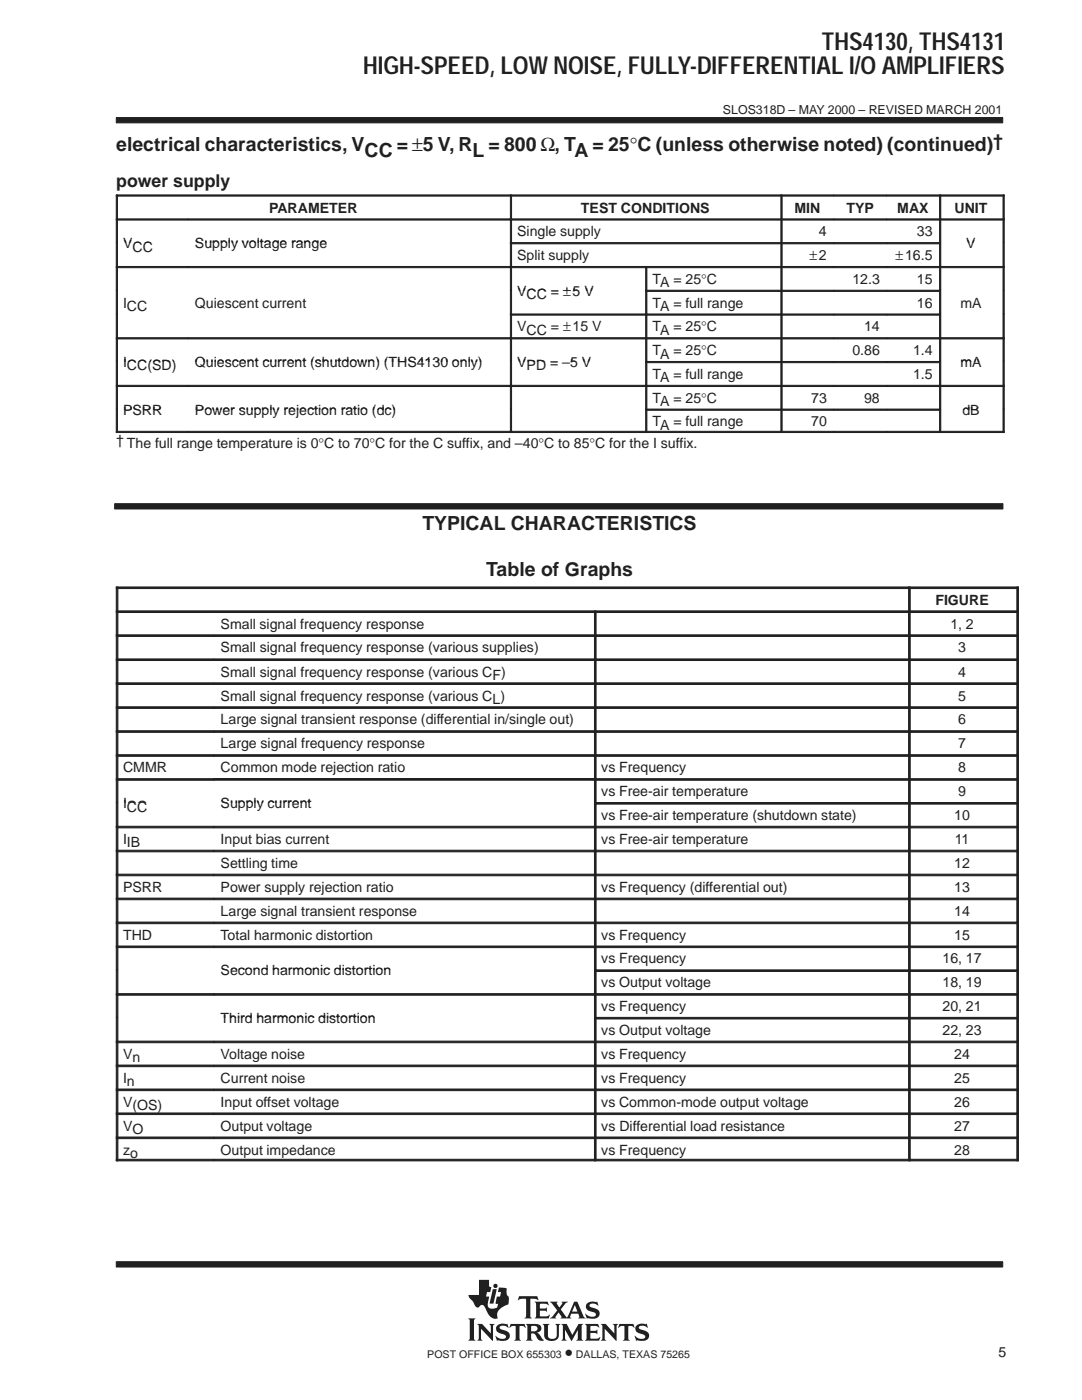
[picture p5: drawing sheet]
<svg xmlns="http://www.w3.org/2000/svg" width="216mm" height="279mm" viewBox="0 0 216 279" stroke-linecap="round" stroke-linejoin="round" font-family="sans-serif">
<g fill="#231f20" stroke="#231f20" stroke-width=".2">
<path d="M23.2 23.5h176.9v1h-176.9z" fill-rule="evenodd"/>
<path d="M23.2 251.8h176.9v1.1h-176.9z" fill-rule="evenodd"/>
</g>
<g fill="#231f20">
<path d="M98.3 257.3h.8l-.6 2.9h-.8z"/>
<path d="M104.9 264.2h1.9a.9 .9 0 0 1 1 .4 .9 .9 0 0 1 0 1.1l-.7 .2 .5 .4 .9 1.2a1.2 1.2 0 0 1-1.6-1l-.3-.3-.6-.1v1l.3 .5h-1.4l.3-.6v-2.3z" fill-rule="evenodd"/>
<path d="M109.7 259.8h1.6l-.2 .3 .5 .8 .6-.8-.1-.3h1.2l-.4 .3-1 1.2 1.2 1.6 1.5-3.1h.6l1.2 2.9 .4 .4-1.4-.1a.22 .22 0 0 0 .2-.1 .22 .22 0 0 0 0-.3l-.2-.4h-1.4l-.2 .7 .2 .2h-2.2l.2-.3-.5-.9-.7 .9 .2 .3h-1.3l.6-.4 .9-1.2z" fill-rule="evenodd"/>
<path d="M127 264.6a1.74 1.74 0 0 1 1.6-.4l.3 .1 .1-.1 .3 .8h-.1a1.2 1.2 0 0 0-1.7-.1 1.47 1.47 0 0 0 1.3 .7 1.03 1.03 0 0 1 .7 1.2 1.03 1.03 0 0 1-1.2 .8l-1.1-.1-.2 .1-.4-1 .9 .5 .9 .1a.45 .45 0 0 0 .4-.6 .45 .45 0 0 0-.6-.3l-.2-.1a1.11 1.11 0 0 1-1.2-1.4z" fill-rule="evenodd"/>
<path d="M123.6 264.2h2.8l.2 .8-.6-.4h-.5l-.1 .2v2.4l.3 .4h-1.4l.3-.4v-2.4l-.1-.2h-.5l-.7 .4z" fill-rule="evenodd"/>
<path d="M116.7 264.2h2.6l.2 .8-.6-.4-1.1 .1v.9h1.1l.3-.2v.9l-.4-.3h-1v1.1l1.3 .1 .7-.4-.3 .8h-2.8l.3-.4v-2.6z" fill-rule="evenodd"/>
<path d="M119.9 264.2h1l1.7 1.9v-1.5l-.3-.4h1l-.3 .4v3l-2.3-2.4v2l.3 .4h-1.1l.3-.4v-2.6z" fill-rule="evenodd"/>
<path d="M112 264.2h1.1l1.1 2.2 1.2-2.2h1l-.3 .4v2.6l.3 .4h-1.4l.3-.4v-1.8l-1.3 2.2-1.3-2.2v1.7l.4 .5h-1.1l.3-.6v-2.3z" fill-rule="evenodd"/>
<path d="M99.2 264.6a1.71 1.71 0 0 1 1.7-.4l.2 .1 .1-.1 .3 .8-.6-.3-.8-.1a.41 .41 0 0 0-.4 .5 .41 .41 0 0 0 .5 .3 1.29 1.29 0 0 1 1.5 1.4 1.08 1.08 0 0 1-1.2 .8l-1.1-.1-.2 .1-.4-1 .8 .5 .5 .1 .6-.1 .3-.2a.72 .72 0 0 0-.9-.7 .99 .99 0 0 1-1-.5 .99 .99 0 0 1 .1-1.1z" fill-rule="evenodd"/>
<path d="M101.9 264.2h2.8l.2 .8-.7-.4h-.4l-.1 .2v2.4l.3 .4h-1.4l.3-.4v-2.4l-.1-.2h-.5l-.7 .4z" fill-rule="evenodd"/>
<path d="M108.3 264.2h1.3l-.3 .4v2a.65 .65 0 0 0 .7 .6h.6l.4-.4 .1-2.1-.3-.5h1l-.3 .4v1.8a1.54 1.54 0 0 1-2.4 1l-.5-.7v-2.1z" fill-rule="evenodd"/>
<path d="M95.2 264.2h1l1.7 1.9v-1.5l-.3-.4h1.1l-.3 .4v3l-2.4-2.4v2l.3 .4h-1.1l.3-.6v-2.3z" fill-rule="evenodd"/>
<path d="M93.4 263.1h1.5l-.3 .4v3.7l.3 .4h-1.5l.3-.4v-3.7z" fill-rule="evenodd"/>
<path d="M103.6 258.7h3.6l.2 .8-.4-.3-1.2 .1v3.5l.3 .3h-1.4l.2-.2 .1-.3v-3.2l-.1-.2h-.8l-.7 .3z" fill-rule="evenodd"/>
<path d="M106.7 259.8h2.6l.1 .7-.5-.3-1.2 .1v.8h1.1l.3-.2v.9l-.4-.2h-1v1l.2 .1h1.2l.5-.3h.1l-.2 .7h-2.8l.3-.5v-2.3z" fill-rule="evenodd"/>
<path d="M117.1 260.2a2.08 2.08 0 0 1 1.9-.3l.2-.2 .1 .9a1.22 1.22 0 0 0-1.7-.1 .82 .82 0 0 0 .9 .6 1.06 1.06 0 0 1 1.2 1.1 1.06 1.06 0 0 1-1.2 1l-1.2-.1-.2 .1-.3-1 .8 .5 .8 .1a.46 .46 0 0 0 .5-.5 .46 .46 0 0 0-.5-.4l-.2-.1a1.11 1.11 0 0 1-1.2-1.5z" fill-rule="evenodd"/>
<path d="M95.6 255.4h2v1.3l.4 .2-.2 1h-.6l-.2 .9h.6l-.3 1.2 .1 .7a.9 .9 0 0 0 1.2 .4l.6-.1 .2-.8-.5-.1 .2-1.3h.7l.2-.9h-.7l.3-1 1.5 .2v1.1l.2 .4 .2 .2v.7a.81 .81 0 0 1-.6 1 2.73 2.73 0 0 0-1.7 1.7l.1 .9h-.1a1.81 1.81 0 0 1-2.1-1.5l-.3-.6a.7 .7 0 0 0-.6-.6 .7 .7 0 0 0-.7 .5 1.12 1.12 0 0 1-1.1-1l-.7-.8-.2-.7h2.1z" fill-rule="evenodd"/>
<circle cx="98.9" cy="256.6" r=".43"/>
</g>
<g fill="#fff">
<path d="M114.7 260.4l.5 1.4h-1z"/>
<path d="M106 264.7l.6-.1a.56 .56 0 0 1 .6 .5 .56 .56 0 0 1-.6 .6h-.6z" fill-rule="evenodd"/>
</g>
<g fill="#231f20" stroke="#231f20" stroke-width=".2">
<path d="M23.2 38.9h.2v4.8h-.2z" fill-rule="evenodd"/>
<path d="M23.2 38.9h78.6v.2h-78.6z" fill-rule="evenodd"/>
<path d="M101.8 38.9h.3v4.8h-.3z" fill-rule="evenodd"/>
<path d="M101.8 38.9h54v.2h-54z" fill-rule="evenodd"/>
<path d="M155.8 38.9h.3v4.8h-.3z" fill-rule="evenodd"/>
<path d="M155.8 38.9h10.6v.2h-10.6z" fill-rule="evenodd"/>
<path d="M166.4 38.9h10.5v.2h-10.5z" fill-rule="evenodd"/>
<path d="M176.9 38.9h10.6v.2h-10.6z" fill-rule="evenodd"/>
<path d="M187.5 38.9h.2v4.8h-.2z" fill-rule="evenodd"/>
<path d="M200.1 38.9h.3v4.8h-.3z" fill-rule="evenodd"/>
<path d="M187.5 38.9h12.9v.2h-12.9z" fill-rule="evenodd"/>
<path d="M23.2 43.7h.2v4.7h-.2z" fill-rule="evenodd"/>
<path d="M23.2 43.7h14.3v.2h-14.3z" fill-rule="evenodd"/>
<path d="M37.5 43.7h64.3v.2h-64.3z" fill-rule="evenodd"/>
<path d="M101.8 43.7h.3v4.7h-.3z" fill-rule="evenodd"/>
<path d="M101.8 43.7h54v.2h-54z" fill-rule="evenodd"/>
<path d="M155.8 43.7h.3v4.7h-.3z" fill-rule="evenodd"/>
<path d="M155.8 43.7h10.6v.2h-10.6z" fill-rule="evenodd"/>
<path d="M166.4 43.7h10.5v.2h-10.5z" fill-rule="evenodd"/>
<path d="M176.9 43.7h10.6v.2h-10.6z" fill-rule="evenodd"/>
<path d="M187.5 43.7h.2v4.7h-.2z" fill-rule="evenodd"/>
<path d="M200.1 43.7h.3v4.7h-.3z" fill-rule="evenodd"/>
<path d="M187.5 43.7h12.9v.2h-12.9z" fill-rule="evenodd"/>
<path d="M23.2 48.4h.2v4.8h-.2z" fill-rule="evenodd"/>
<path d="M101.8 48.4h.3v4.8h-.3z" fill-rule="evenodd"/>
<path d="M101.8 48.4h54v.3h-54z" fill-rule="evenodd"/>
<path d="M155.8 48.4h.3v4.8h-.3z" fill-rule="evenodd"/>
<path d="M155.8 48.4h10.6v.3h-10.6z" fill-rule="evenodd"/>
<path d="M166.4 48.4h10.5v.3h-10.5z" fill-rule="evenodd"/>
<path d="M176.9 48.4h10.6v.3h-10.6z" fill-rule="evenodd"/>
<path d="M187.5 48.4h.2v4.8h-.2z" fill-rule="evenodd"/>
<path d="M200.1 48.4h.3v4.8h-.3z" fill-rule="evenodd"/>
<path d="M23.2 53.2h.2v4.7h-.2z" fill-rule="evenodd"/>
<path d="M23.2 53.2h14.3v.2h-14.3z" fill-rule="evenodd"/>
<path d="M37.5 53.2h64.3v.2h-64.3z" fill-rule="evenodd"/>
<path d="M101.8 53.2h.3v4.7h-.3z" fill-rule="evenodd"/>
<path d="M101.8 53.2h27v.2h-27z" fill-rule="evenodd"/>
<path d="M128.8 53.2h.3v4.7h-.3z" fill-rule="evenodd"/>
<path d="M128.8 53.2h27v.2h-27z" fill-rule="evenodd"/>
<path d="M155.8 53.2h.3v4.7h-.3z" fill-rule="evenodd"/>
<path d="M155.8 53.2h10.6v.2h-10.6z" fill-rule="evenodd"/>
<path d="M166.4 53.2h10.5v.2h-10.5z" fill-rule="evenodd"/>
<path d="M176.9 53.2h10.6v.2h-10.6z" fill-rule="evenodd"/>
<path d="M187.5 53.2h.2v4.7h-.2z" fill-rule="evenodd"/>
<path d="M200.1 53.2h.3v4.7h-.3z" fill-rule="evenodd"/>
<path d="M187.5 53.2h12.9v.2h-12.9z" fill-rule="evenodd"/>
<path d="M23.2 57.9h.2v4.7h-.2z" fill-rule="evenodd"/>
<path d="M101.8 57.9h.3v4.7h-.3z" fill-rule="evenodd"/>
<path d="M128.8 57.9h.3v4.7h-.3z" fill-rule="evenodd"/>
<path d="M128.8 57.9h27v.3h-27z" fill-rule="evenodd"/>
<path d="M155.8 57.9h.3v4.7h-.3z" fill-rule="evenodd"/>
<path d="M155.8 57.9h10.6v.3h-10.6z" fill-rule="evenodd"/>
<path d="M166.4 57.9h10.5v.3h-10.5z" fill-rule="evenodd"/>
<path d="M176.9 57.9h10.6v.3h-10.6z" fill-rule="evenodd"/>
<path d="M187.5 57.9h.2v4.7h-.2z" fill-rule="evenodd"/>
<path d="M200.1 57.9h.3v4.7h-.3z" fill-rule="evenodd"/>
<path d="M23.2 62.7h.2v4.7h-.2z" fill-rule="evenodd"/>
<path d="M101.8 62.7h.3v4.7h-.3z" fill-rule="evenodd"/>
<path d="M101.8 62.7h27v.2h-27z" fill-rule="evenodd"/>
<path d="M128.8 62.7h.3v4.7h-.3z" fill-rule="evenodd"/>
<path d="M128.8 62.7h27v.2h-27z" fill-rule="evenodd"/>
<path d="M155.8 62.7h.3v4.7h-.3z" fill-rule="evenodd"/>
<path d="M155.8 62.7h10.6v.2h-10.6z" fill-rule="evenodd"/>
<path d="M166.4 62.7h10.5v.2h-10.5z" fill-rule="evenodd"/>
<path d="M176.9 62.7h10.6v.2h-10.6z" fill-rule="evenodd"/>
<path d="M187.5 62.7h.2v4.7h-.2z" fill-rule="evenodd"/>
<path d="M200.1 62.7h.3v4.7h-.3z" fill-rule="evenodd"/>
<path d="M23.2 67.4h.2v4.7h-.2z" fill-rule="evenodd"/>
<path d="M23.2 67.4h14.3v.2h-14.3z" fill-rule="evenodd"/>
<path d="M37.5 67.4h64.3v.2h-64.3z" fill-rule="evenodd"/>
<path d="M101.8 67.4h.3v4.7h-.3z" fill-rule="evenodd"/>
<path d="M101.8 67.4h27v.2h-27z" fill-rule="evenodd"/>
<path d="M128.8 67.4h.3v4.7h-.3z" fill-rule="evenodd"/>
<path d="M128.8 67.4h27v.2h-27z" fill-rule="evenodd"/>
<path d="M155.8 67.4h.3v4.7h-.3z" fill-rule="evenodd"/>
<path d="M155.8 67.4h10.6v.2h-10.6z" fill-rule="evenodd"/>
<path d="M166.4 67.4h10.5v.2h-10.5z" fill-rule="evenodd"/>
<path d="M176.9 67.4h10.6v.2h-10.6z" fill-rule="evenodd"/>
<path d="M187.5 67.4h.2v4.7h-.2z" fill-rule="evenodd"/>
<path d="M200.1 67.4h.3v4.7h-.3z" fill-rule="evenodd"/>
<path d="M187.5 67.4h12.9v.2h-12.9z" fill-rule="evenodd"/>
<path d="M23.2 72.1h.2v4.8h-.2z" fill-rule="evenodd"/>
<path d="M101.8 72.1h.3v4.8h-.3z" fill-rule="evenodd"/>
<path d="M128.8 72.1h.3v4.8h-.3z" fill-rule="evenodd"/>
<path d="M128.8 72.1h27v.3h-27z" fill-rule="evenodd"/>
<path d="M155.8 72.1h.3v4.8h-.3z" fill-rule="evenodd"/>
<path d="M155.8 72.1h10.6v.3h-10.6z" fill-rule="evenodd"/>
<path d="M166.4 72.1h10.5v.3h-10.5z" fill-rule="evenodd"/>
<path d="M176.9 72.1h10.6v.3h-10.6z" fill-rule="evenodd"/>
<path d="M187.5 72.1h.2v4.8h-.2z" fill-rule="evenodd"/>
<path d="M200.1 72.1h.3v4.8h-.3z" fill-rule="evenodd"/>
<path d="M23.2 76.9h.2v4.7h-.2z" fill-rule="evenodd"/>
<path d="M23.2 76.9h14.3v.2h-14.3z" fill-rule="evenodd"/>
<path d="M37.5 76.9h64.3v.2h-64.3z" fill-rule="evenodd"/>
<path d="M101.8 76.9h.3v4.7h-.3z" fill-rule="evenodd"/>
<path d="M101.8 76.9h27v.2h-27z" fill-rule="evenodd"/>
<path d="M128.8 76.9h.3v4.7h-.3z" fill-rule="evenodd"/>
<path d="M128.8 76.9h27v.2h-27z" fill-rule="evenodd"/>
<path d="M155.8 76.9h.3v4.7h-.3z" fill-rule="evenodd"/>
<path d="M155.8 76.9h10.6v.2h-10.6z" fill-rule="evenodd"/>
<path d="M166.4 76.9h10.5v.2h-10.5z" fill-rule="evenodd"/>
<path d="M176.9 76.9h10.6v.2h-10.6z" fill-rule="evenodd"/>
<path d="M187.5 76.9h.2v4.7h-.2z" fill-rule="evenodd"/>
<path d="M200.1 76.9h.3v4.7h-.3z" fill-rule="evenodd"/>
<path d="M187.5 76.9h12.9v.2h-12.9z" fill-rule="evenodd"/>
<path d="M23.2 81.6h.2v4.7h-.2z" fill-rule="evenodd"/>
<path d="M23.2 86.1h14.3v.2h-14.3z" fill-rule="evenodd"/>
<path d="M37.5 86.1h64.3v.2h-64.3z" fill-rule="evenodd"/>
<path d="M101.8 81.6h.3v4.7h-.3z" fill-rule="evenodd"/>
<path d="M101.8 86.1h27v.2h-27z" fill-rule="evenodd"/>
<path d="M128.8 81.6h.3v4.7h-.3z" fill-rule="evenodd"/>
<path d="M128.8 81.6h27v.3h-27z" fill-rule="evenodd"/>
<path d="M128.8 86.1h27v.2h-27z" fill-rule="evenodd"/>
<path d="M155.8 81.6h.3v4.7h-.3z" fill-rule="evenodd"/>
<path d="M155.8 81.6h10.6v.3h-10.6z" fill-rule="evenodd"/>
<path d="M155.8 86.1h10.6v.2h-10.6z" fill-rule="evenodd"/>
<path d="M166.4 81.6h10.5v.3h-10.5z" fill-rule="evenodd"/>
<path d="M166.4 86.1h10.5v.2h-10.5z" fill-rule="evenodd"/>
<path d="M176.9 81.6h10.6v.3h-10.6z" fill-rule="evenodd"/>
<path d="M176.9 86.1h10.6v.2h-10.6z" fill-rule="evenodd"/>
<path d="M187.5 81.6h.2v4.7h-.2z" fill-rule="evenodd"/>
<path d="M200.1 81.6h.3v4.7h-.3z" fill-rule="evenodd"/>
<path d="M187.5 86.1h12.9v.2h-12.9z" fill-rule="evenodd"/>
<path d="M22.9 100.5h177.2v1.1h-177.2z" fill-rule="evenodd"/>
<path d="M23.2 117.1h.3v4.8h-.3z" fill-rule="evenodd"/>
<path d="M23.2 117.1h158.1v.4h-158.1z" fill-rule="evenodd"/>
<path d="M181.3 117.1h.3v4.8h-.3z" fill-rule="evenodd"/>
<path d="M202.9 117.1h.3v4.8h-.3z" fill-rule="evenodd"/>
<path d="M181.3 117.1h21.9v.4h-21.9z" fill-rule="evenodd"/>
<path d="M23.2 121.9h.3v4.8h-.3z" fill-rule="evenodd"/>
<path d="M23.2 121.9h19.4v.3h-19.4z" fill-rule="evenodd"/>
<path d="M42.7 121.9h75.9v.3h-75.9z" fill-rule="evenodd"/>
<path d="M118.6 121.9h.3v4.8h-.3z" fill-rule="evenodd"/>
<path d="M118.6 121.9h62.7v.3h-62.7z" fill-rule="evenodd"/>
<path d="M202.9 121.9h.3v4.8h-.3z" fill-rule="evenodd"/>
<path d="M181.3 121.9h21.9v.3h-21.9z" fill-rule="evenodd"/>
<path d="M23.2 126.7h.3v4.8h-.3z" fill-rule="evenodd"/>
<path d="M23.2 126.7h19.4v.3h-19.4z" fill-rule="evenodd"/>
<path d="M42.7 126.7h75.9v.3h-75.9z" fill-rule="evenodd"/>
<path d="M118.6 126.7h.3v4.8h-.3z" fill-rule="evenodd"/>
<path d="M118.6 126.7h62.7v.3h-62.7z" fill-rule="evenodd"/>
<path d="M181.3 126.7h.3v4.8h-.3z" fill-rule="evenodd"/>
<path d="M202.9 126.7h.3v4.8h-.3z" fill-rule="evenodd"/>
<path d="M181.3 126.7h21.9v.3h-21.9z" fill-rule="evenodd"/>
<path d="M23.2 131.5h.3v4.8h-.3z" fill-rule="evenodd"/>
<path d="M23.2 131.5h19.4v.3h-19.4z" fill-rule="evenodd"/>
<path d="M42.7 131.5h75.9v.3h-75.9z" fill-rule="evenodd"/>
<path d="M118.6 131.5h.3v4.8h-.3z" fill-rule="evenodd"/>
<path d="M118.6 131.5h62.7v.3h-62.7z" fill-rule="evenodd"/>
<path d="M181.3 131.5h.3v4.8h-.3z" fill-rule="evenodd"/>
<path d="M202.9 131.5h.3v4.8h-.3z" fill-rule="evenodd"/>
<path d="M181.3 131.5h21.9v.3h-21.9z" fill-rule="evenodd"/>
<path d="M23.2 136.3h.3v4.7h-.3z" fill-rule="evenodd"/>
<path d="M23.2 136.3h19.4v.3h-19.4z" fill-rule="evenodd"/>
<path d="M42.7 136.3h75.9v.3h-75.9z" fill-rule="evenodd"/>
<path d="M118.6 136.3h.3v4.7h-.3z" fill-rule="evenodd"/>
<path d="M118.6 136.3h62.7v.3h-62.7z" fill-rule="evenodd"/>
<path d="M181.3 136.3h.3v4.7h-.3z" fill-rule="evenodd"/>
<path d="M202.9 136.3h.3v4.7h-.3z" fill-rule="evenodd"/>
<path d="M181.3 136.3h21.9v.3h-21.9z" fill-rule="evenodd"/>
<path d="M23.2 141.1h.3v4.7h-.3z" fill-rule="evenodd"/>
<path d="M23.2 141.1h19.4v.3h-19.4z" fill-rule="evenodd"/>
<path d="M42.7 141.1h75.9v.3h-75.9z" fill-rule="evenodd"/>
<path d="M118.6 141.1h.3v4.7h-.3z" fill-rule="evenodd"/>
<path d="M118.6 141.1h62.7v.3h-62.7z" fill-rule="evenodd"/>
<path d="M181.3 141.1h.3v4.7h-.3z" fill-rule="evenodd"/>
<path d="M202.9 141.1h.3v4.7h-.3z" fill-rule="evenodd"/>
<path d="M181.3 141.1h21.9v.3h-21.9z" fill-rule="evenodd"/>
<path d="M23.2 145.8h.3v4.8h-.3z" fill-rule="evenodd"/>
<path d="M23.2 145.8h19.4v.4h-19.4z" fill-rule="evenodd"/>
<path d="M42.7 145.8h75.9v.4h-75.9z" fill-rule="evenodd"/>
<path d="M118.6 145.8h.3v4.8h-.3z" fill-rule="evenodd"/>
<path d="M118.6 145.8h62.7v.4h-62.7z" fill-rule="evenodd"/>
<path d="M181.3 145.8h.3v4.8h-.3z" fill-rule="evenodd"/>
<path d="M202.9 145.8h.3v4.8h-.3z" fill-rule="evenodd"/>
<path d="M181.3 145.8h21.9v.4h-21.9z" fill-rule="evenodd"/>
<path d="M23.2 150.6h.3v4.8h-.3z" fill-rule="evenodd"/>
<path d="M23.2 150.6h19.4v.3h-19.4z" fill-rule="evenodd"/>
<path d="M42.7 150.6h75.9v.3h-75.9z" fill-rule="evenodd"/>
<path d="M118.6 150.6h.3v4.8h-.3z" fill-rule="evenodd"/>
<path d="M118.6 150.6h62.7v.3h-62.7z" fill-rule="evenodd"/>
<path d="M181.3 150.6h.3v4.8h-.3z" fill-rule="evenodd"/>
<path d="M202.9 150.6h.3v4.8h-.3z" fill-rule="evenodd"/>
<path d="M181.3 150.6h21.9v.3h-21.9z" fill-rule="evenodd"/>
<path d="M23.2 155.4h.3v4.7h-.3z" fill-rule="evenodd"/>
<path d="M23.2 155.4h19.4v.3h-19.4z" fill-rule="evenodd"/>
<path d="M118.6 155.4h.3v4.7h-.3z" fill-rule="evenodd"/>
<path d="M118.6 155.4h62.7v.3h-62.7z" fill-rule="evenodd"/>
<path d="M181.3 155.4h.3v4.7h-.3z" fill-rule="evenodd"/>
<path d="M202.9 155.4h.3v4.7h-.3z" fill-rule="evenodd"/>
<path d="M181.3 155.4h21.9v.3h-21.9z" fill-rule="evenodd"/>
<path d="M23.2 160.2h.3v4.7h-.3z" fill-rule="evenodd"/>
<path d="M118.6 160.2h.3v4.7h-.3z" fill-rule="evenodd"/>
<path d="M118.6 160.2h62.7v.3h-62.7z" fill-rule="evenodd"/>
<path d="M181.3 160.2h.3v4.7h-.3z" fill-rule="evenodd"/>
<path d="M202.9 160.2h.3v4.7h-.3z" fill-rule="evenodd"/>
<path d="M181.3 160.2h21.9v.3h-21.9z" fill-rule="evenodd"/>
<path d="M23.2 164.9h.3v4.8h-.3z" fill-rule="evenodd"/>
<path d="M23.2 164.9h19.4v.3h-19.4z" fill-rule="evenodd"/>
<path d="M42.7 164.9h75.9v.3h-75.9z" fill-rule="evenodd"/>
<path d="M118.6 164.9h.3v4.8h-.3z" fill-rule="evenodd"/>
<path d="M118.6 164.9h62.7v.3h-62.7z" fill-rule="evenodd"/>
<path d="M181.3 164.9h.3v4.8h-.3z" fill-rule="evenodd"/>
<path d="M202.9 164.9h.3v4.8h-.3z" fill-rule="evenodd"/>
<path d="M181.3 164.9h21.9v.3h-21.9z" fill-rule="evenodd"/>
<path d="M23.2 169.7h.3v4.7h-.3z" fill-rule="evenodd"/>
<path d="M23.2 169.7h19.4v.3h-19.4z" fill-rule="evenodd"/>
<path d="M42.7 169.7h75.9v.3h-75.9z" fill-rule="evenodd"/>
<path d="M118.6 169.7h.3v4.7h-.3z" fill-rule="evenodd"/>
<path d="M118.6 169.7h62.7v.3h-62.7z" fill-rule="evenodd"/>
<path d="M181.3 169.7h.3v4.7h-.3z" fill-rule="evenodd"/>
<path d="M202.9 169.7h.3v4.7h-.3z" fill-rule="evenodd"/>
<path d="M181.3 169.7h21.9v.3h-21.9z" fill-rule="evenodd"/>
<path d="M23.2 174.5h.3v4.7h-.3z" fill-rule="evenodd"/>
<path d="M23.2 174.5h19.4v.3h-19.4z" fill-rule="evenodd"/>
<path d="M42.7 174.5h75.9v.3h-75.9z" fill-rule="evenodd"/>
<path d="M118.6 174.5h.3v4.7h-.3z" fill-rule="evenodd"/>
<path d="M118.6 174.5h62.7v.3h-62.7z" fill-rule="evenodd"/>
<path d="M181.3 174.5h.3v4.7h-.3z" fill-rule="evenodd"/>
<path d="M202.9 174.5h.3v4.7h-.3z" fill-rule="evenodd"/>
<path d="M181.3 174.5h21.9v.3h-21.9z" fill-rule="evenodd"/>
<path d="M23.2 179.2h.3v4.8h-.3z" fill-rule="evenodd"/>
<path d="M23.2 179.2h19.4v.4h-19.4z" fill-rule="evenodd"/>
<path d="M42.7 179.2h75.9v.4h-75.9z" fill-rule="evenodd"/>
<path d="M118.6 179.2h.3v4.8h-.3z" fill-rule="evenodd"/>
<path d="M118.6 179.2h62.7v.4h-62.7z" fill-rule="evenodd"/>
<path d="M181.3 179.2h.3v4.8h-.3z" fill-rule="evenodd"/>
<path d="M202.9 179.2h.3v4.8h-.3z" fill-rule="evenodd"/>
<path d="M181.3 179.2h21.9v.4h-21.9z" fill-rule="evenodd"/>
<path d="M23.2 184h.3v4.8h-.3z" fill-rule="evenodd"/>
<path d="M23.2 184h19.4v.3h-19.4z" fill-rule="evenodd"/>
<path d="M42.7 184h75.9v.3h-75.9z" fill-rule="evenodd"/>
<path d="M118.6 184h.3v4.8h-.3z" fill-rule="evenodd"/>
<path d="M118.6 184h62.7v.3h-62.7z" fill-rule="evenodd"/>
<path d="M181.3 184h.3v4.8h-.3z" fill-rule="evenodd"/>
<path d="M181.3 184h21.9v.3h-21.9z" fill-rule="evenodd"/>
<path d="M23.2 188.8h.3v4.7h-.3z" fill-rule="evenodd"/>
<path d="M23.2 188.8h19.4v.3h-19.4z" fill-rule="evenodd"/>
<path d="M42.7 188.8h75.9v.3h-75.9z" fill-rule="evenodd"/>
<path d="M118.6 188.8h.3v4.7h-.3z" fill-rule="evenodd"/>
<path d="M118.6 188.8h62.7v.3h-62.7z" fill-rule="evenodd"/>
<path d="M181.3 188.8h.3v4.7h-.3z" fill-rule="evenodd"/>
<path d="M202.9 188.8h.3v4.7h-.3z" fill-rule="evenodd"/>
<path d="M181.3 188.8h21.9v.3h-21.9z" fill-rule="evenodd"/>
<path d="M23.2 193.6h.3v4.7h-.3z" fill-rule="evenodd"/>
<path d="M118.6 193.6h.3v4.7h-.3z" fill-rule="evenodd"/>
<path d="M118.6 193.6h62.7v.3h-62.7z" fill-rule="evenodd"/>
<path d="M181.3 193.6h.3v4.7h-.3z" fill-rule="evenodd"/>
<path d="M202.9 193.6h.3v4.7h-.3z" fill-rule="evenodd"/>
<path d="M181.3 193.6h21.9v.3h-21.9z" fill-rule="evenodd"/>
<path d="M23.2 198.3h.3v4.7h-.3z" fill-rule="evenodd"/>
<path d="M23.2 198.3h19.4v.3h-19.4z" fill-rule="evenodd"/>
<path d="M42.7 198.3h75.9v.3h-75.9z" fill-rule="evenodd"/>
<path d="M118.6 198.3h.3v4.7h-.3z" fill-rule="evenodd"/>
<path d="M118.6 198.3h62.7v.3h-62.7z" fill-rule="evenodd"/>
<path d="M181.3 198.3h.3v4.7h-.3z" fill-rule="evenodd"/>
<path d="M202.9 198.3h.3v4.7h-.3z" fill-rule="evenodd"/>
<path d="M181.3 198.3h21.9v.3h-21.9z" fill-rule="evenodd"/>
<path d="M23.2 203h.3v4.8h-.3z" fill-rule="evenodd"/>
<path d="M118.6 203h.3v4.8h-.3z" fill-rule="evenodd"/>
<path d="M118.6 203h62.7v.4h-62.7z" fill-rule="evenodd"/>
<path d="M181.3 203h.3v4.8h-.3z" fill-rule="evenodd"/>
<path d="M202.9 203h.3v4.8h-.3z" fill-rule="evenodd"/>
<path d="M181.3 203h21.9v.4h-21.9z" fill-rule="evenodd"/>
<path d="M23.2 207.8h.3v4.7h-.3z" fill-rule="evenodd"/>
<path d="M23.2 207.8h19.4v.3h-19.4z" fill-rule="evenodd"/>
<path d="M42.7 207.8h75.9v.3h-75.9z" fill-rule="evenodd"/>
<path d="M118.6 207.8h.3v4.7h-.3z" fill-rule="evenodd"/>
<path d="M118.6 207.8h62.7v.3h-62.7z" fill-rule="evenodd"/>
<path d="M181.3 207.8h.3v4.7h-.3z" fill-rule="evenodd"/>
<path d="M202.9 207.8h.3v4.7h-.3z" fill-rule="evenodd"/>
<path d="M181.3 207.8h21.9v.3h-21.9z" fill-rule="evenodd"/>
<path d="M23.2 212.6h.3v4.7h-.3z" fill-rule="evenodd"/>
<path d="M23.2 212.6h19.4v.3h-19.4z" fill-rule="evenodd"/>
<path d="M42.7 212.6h75.9v.3h-75.9z" fill-rule="evenodd"/>
<path d="M118.6 212.6h.3v4.7h-.3z" fill-rule="evenodd"/>
<path d="M118.6 212.6h62.7v.3h-62.7z" fill-rule="evenodd"/>
<path d="M181.3 212.6h.3v4.7h-.3z" fill-rule="evenodd"/>
<path d="M202.9 212.6h.3v4.7h-.3z" fill-rule="evenodd"/>
<path d="M181.3 212.6h21.9v.3h-21.9z" fill-rule="evenodd"/>
<path d="M23.2 217.3h.3v4.8h-.3z" fill-rule="evenodd"/>
<path d="M23.2 217.3h19.4v.4h-19.4z" fill-rule="evenodd"/>
<path d="M42.7 217.3h75.9v.4h-75.9z" fill-rule="evenodd"/>
<path d="M118.6 217.3h.3v4.8h-.3z" fill-rule="evenodd"/>
<path d="M118.6 217.3h62.7v.4h-62.7z" fill-rule="evenodd"/>
<path d="M181.3 217.3h.3v4.8h-.3z" fill-rule="evenodd"/>
<path d="M202.9 217.3h.3v4.8h-.3z" fill-rule="evenodd"/>
<path d="M181.3 217.3h21.9v.4h-21.9z" fill-rule="evenodd"/>
<path d="M23.2 222.1h.3v4.8h-.3z" fill-rule="evenodd"/>
<path d="M23.2 222.1h19.4v.3h-19.4z" fill-rule="evenodd"/>
<path d="M42.7 222.1h75.9v.3h-75.9z" fill-rule="evenodd"/>
<path d="M118.6 222.1h.3v4.8h-.3z" fill-rule="evenodd"/>
<path d="M118.6 222.1h62.7v.3h-62.7z" fill-rule="evenodd"/>
<path d="M181.3 222.1h.3v4.8h-.3z" fill-rule="evenodd"/>
<path d="M202.9 222.1h.3v4.8h-.3z" fill-rule="evenodd"/>
<path d="M181.3 222.1h21.9v.3h-21.9z" fill-rule="evenodd"/>
<path d="M23.2 226.9h.3v4.8h-.3z" fill-rule="evenodd"/>
<path d="M23.2 226.9h19.4v.3h-19.4z" fill-rule="evenodd"/>
<path d="M23.2 231.4h19.4v.3h-19.4z" fill-rule="evenodd"/>
<path d="M42.7 226.9h75.9v.3h-75.9z" fill-rule="evenodd"/>
<path d="M42.7 231.4h75.9v.3h-75.9z" fill-rule="evenodd"/>
<path d="M118.6 226.9h.3v4.8h-.3z" fill-rule="evenodd"/>
<path d="M118.6 226.9h62.7v.3h-62.7z" fill-rule="evenodd"/>
<path d="M118.6 231.4h62.7v.3h-62.7z" fill-rule="evenodd"/>
<path d="M181.3 226.9h.3v4.8h-.3z" fill-rule="evenodd"/>
<path d="M202.9 226.9h.3v4.8h-.3z" fill-rule="evenodd"/>
<path d="M181.3 226.9h21.9v.3h-21.9z" fill-rule="evenodd"/>
<path d="M181.3 231.4h21.9v.3h-21.9z" fill-rule="evenodd"/>
</g>
<path d="M181.5 121.9v4.8M42.7 155.6h75.9M203.1 184v4.8" fill="none" stroke="#231f20" stroke-width=".32"/>
<path d="M181.3 121.9h.3v4.8h-.3zM42.7 155.4h75.9v.3h-75.9zM202.9 184h.3v4.8h-.3z" fill="none" stroke="#231f20" stroke-width=".2"/>
<g font-size="4.9" fill="#231f20">
<text x="164" y="9.9">THS4130, THS4131</text>
<text x="72.4" y="14.8">HIGH-SPEED, LOW NOISE, FULLY-DIFFERENTIAL I/O AMPLIFIERS</text>
</g>
<g font-size="3.9" fill="#231f20">
<text x="23.2" y="30.2">electrical characteristics, V</text>
<text x="72.8" y="31.3">CC</text>
<text x="79.2" y="30.2">= ±5 V, R</text>
<text x="94.3" y="31.3">L</text>
<text x="97.5" y="30.2">= 800 Ω, T</text>
<text x="114.6" y="31.3">A</text>
<text x="118.3" y="30.2">= 25°C (unless otherwise noted) (continued)</text>
<text x="84.3" y="105.8">TYPICAL CHARACTERISTICS</text>
<text x="97" y="114.9">Table of Graphs</text>
</g>
<g font-size="3.5" fill="#231f20">
<text x="198.2" y="29.2">†</text>
<text x="23.2" y="37.3">power supply</text>
<text x="112.7" y="271">•</text>
</g>
<g font-size="2.8" fill="#231f20">
<text x="53.7" y="42.4">PARAMETER</text>
<text x="103.2" y="47.2">Single supply</text>
<text x="115.9" y="42.4">TEST CONDITIONS</text>
<text x="158.5" y="42.4">MIN</text>
<text x="163.4" y="47.2">4</text>
<text x="168.9" y="42.4">TYP</text>
<text x="179" y="42.4">MAX</text>
<text x="183" y="47.2">33</text>
<text x="190.5" y="42.4">UNIT</text>
<text x="24.6" y="49.5">VCC</text>
<text x="38.9" y="49.5">Supply voltage range</text>
<text x="103.2" y="51.9">Split supply</text>
<text x="161.5" y="51.9">±2</text>
<text x="178.7" y="51.9">±16.5</text>
<text x="192.8" y="49.5">V</text>
<text x="103.2" y="59">VCC = ±5 V</text>
<text x="130.2" y="56.7">TA = 25°C</text>
<text x="170.1" y="56.7">12.3</text>
<text x="183" y="56.7">15</text>
<text x="24.6" y="61.4">ICC</text>
<text x="38.9" y="61.4">Quiescent current</text>
<text x="130.2" y="61.4">TA = full range</text>
<text x="183" y="61.4">16</text>
<text x="191.6" y="61.4">mA</text>
<text x="103.2" y="66.1">VCC = ±15 V</text>
<text x="130.2" y="66.1">TA = 25°C</text>
<text x="130.2" y="70.9">TA = 25°C</text>
<text x="170.1" y="70.9">0.86</text>
<text x="172.4" y="66.1">14</text>
<text x="182.2" y="70.9">1.4</text>
<text x="24.6" y="73.2">ICC(SD)</text>
<text x="38.9" y="73.2">Quiescent current (shutdown) (THS4130 only)</text>
<text x="103.2" y="73.2">VPD = –5 V</text>
<text x="130.2" y="75.6">TA = full range</text>
<text x="182.2" y="75.6">1.5</text>
<text x="191.6" y="73.2">mA</text>
<text x="24.6" y="82.7">PSRR</text>
<text x="38.9" y="82.7">Power supply rejection ratio (dc)</text>
<text x="130.2" y="80.4">TA = 25°C</text>
<text x="161.9" y="80.4">73</text>
<text x="172.4" y="80.4">98</text>
<text x="192" y="82.7">dB</text>
<text x="23.2" y="88.8">† The full range temperature is 0°C to 70°C for the C suffix, and –40°C to 85°C for the I suffix.</text>
<text x="130.2" y="85.1">TA = full range</text>
<text x="161.9" y="85.1">70</text>
<text x="44" y="125.4">Small signal frequency response</text>
<text x="186.6" y="120.7">FIGURE</text>
<text x="189.6" y="125.4">1, 2</text>
<text x="44" y="130.2">Small signal frequency response (various supplies)</text>
<text x="191.2" y="130.2">3</text>
<text x="44" y="135">Small signal frequency response (various CF)</text>
<text x="191.2" y="135">4</text>
<text x="44" y="139.8">Small signal frequency response (various CL)</text>
<text x="191.2" y="139.8">5</text>
<text x="44" y="144.6">Large signal transient response (differential in/single out)</text>
<text x="44" y="149.4">Large signal frequency response</text>
<text x="191.2" y="144.6">6</text>
<text x="191.2" y="149.4">7</text>
<text x="24.6" y="154.1">CMMR</text>
<text x="44" y="154.1">Common mode rejection ratio</text>
<text x="120" y="154.1">vs Frequency</text>
<text x="191.2" y="154.1">8</text>
<text x="24.6" y="161.2">ICC</text>
<text x="44" y="161.2">Supply current</text>
<text x="120" y="158.9">vs Free-air temperature</text>
<text x="191.2" y="158.9">9</text>
<text x="120" y="163.6">vs Free-air temperature (shutdown state)</text>
<text x="190.4" y="163.6">10</text>
<text x="24.6" y="168.4">IIB</text>
<text x="44" y="168.4">Input bias current</text>
<text x="44" y="173.2">Settling time</text>
<text x="120" y="168.4">vs Free-air temperature</text>
<text x="190.4" y="173.2">12</text>
<text x="190.5" y="168.4">11</text>
<text x="24.6" y="178">PSRR</text>
<text x="44" y="178">Power supply rejection ratio</text>
<text x="120" y="178">vs Frequency (differential out)</text>
<text x="190.4" y="178">13</text>
<text x="44" y="182.8">Large signal transient response</text>
<text x="190.4" y="182.8">14</text>
<text x="24.6" y="187.5">THD</text>
<text x="44" y="187.5">Total harmonic distortion</text>
<text x="120" y="187.5">vs Frequency</text>
<text x="190.4" y="187.5">15</text>
<text x="44" y="194.6">Second harmonic distortion</text>
<text x="120" y="192.3">vs Frequency</text>
<text x="120" y="197">vs Output voltage</text>
<text x="188.1" y="192.3">16, 17</text>
<text x="188.1" y="197">18, 19</text>
<text x="120" y="201.8">vs Frequency</text>
<text x="188.1" y="201.8">20, 21</text>
<text x="44" y="204.1">Third harmonic distortion</text>
<text x="120" y="206.5">vs Output voltage</text>
<text x="188.1" y="206.5">22, 23</text>
<text x="24.6" y="211.3">Vn</text>
<text x="44" y="211.3">Voltage noise</text>
<text x="120" y="211.3">vs Frequency</text>
<text x="190.4" y="211.3">24</text>
<text x="24.6" y="216.1">In</text>
<text x="24.6" y="220.9">V(OS)</text>
<text x="44" y="216.1">Current noise</text>
<text x="44" y="220.9">Input offset voltage</text>
<text x="120" y="216.1">vs Frequency</text>
<text x="120" y="220.9">vs Common-mode output voltage</text>
<text x="190.4" y="216.1">25</text>
<text x="190.4" y="220.9">26</text>
<text x="24.6" y="225.6">VO</text>
<text x="44" y="225.6">Output voltage</text>
<text x="120" y="225.6">vs Differential load resistance</text>
<text x="190.4" y="225.6">27</text>
<text x="24.6" y="230.4">zo</text>
<text x="44" y="230.4">Output impedance</text>
<text x="120" y="230.4">vs Frequency</text>
<text x="190.4" y="230.4">28</text>
<text x="199.2" y="270.8">5</text>
</g>
<text font-size="2.5" fill="#231f20" x="144.3" y="22.7">SLOS318D – MAY 2000 – REVISED MARCH 2001</text>
<g font-size="2.1" fill="#231f20">
<text x="85.3" y="271">POST OFFICE BOX 655303</text>
<text x="114.9" y="271">DALLAS, TEXAS 75265</text>
</g>
</svg>
